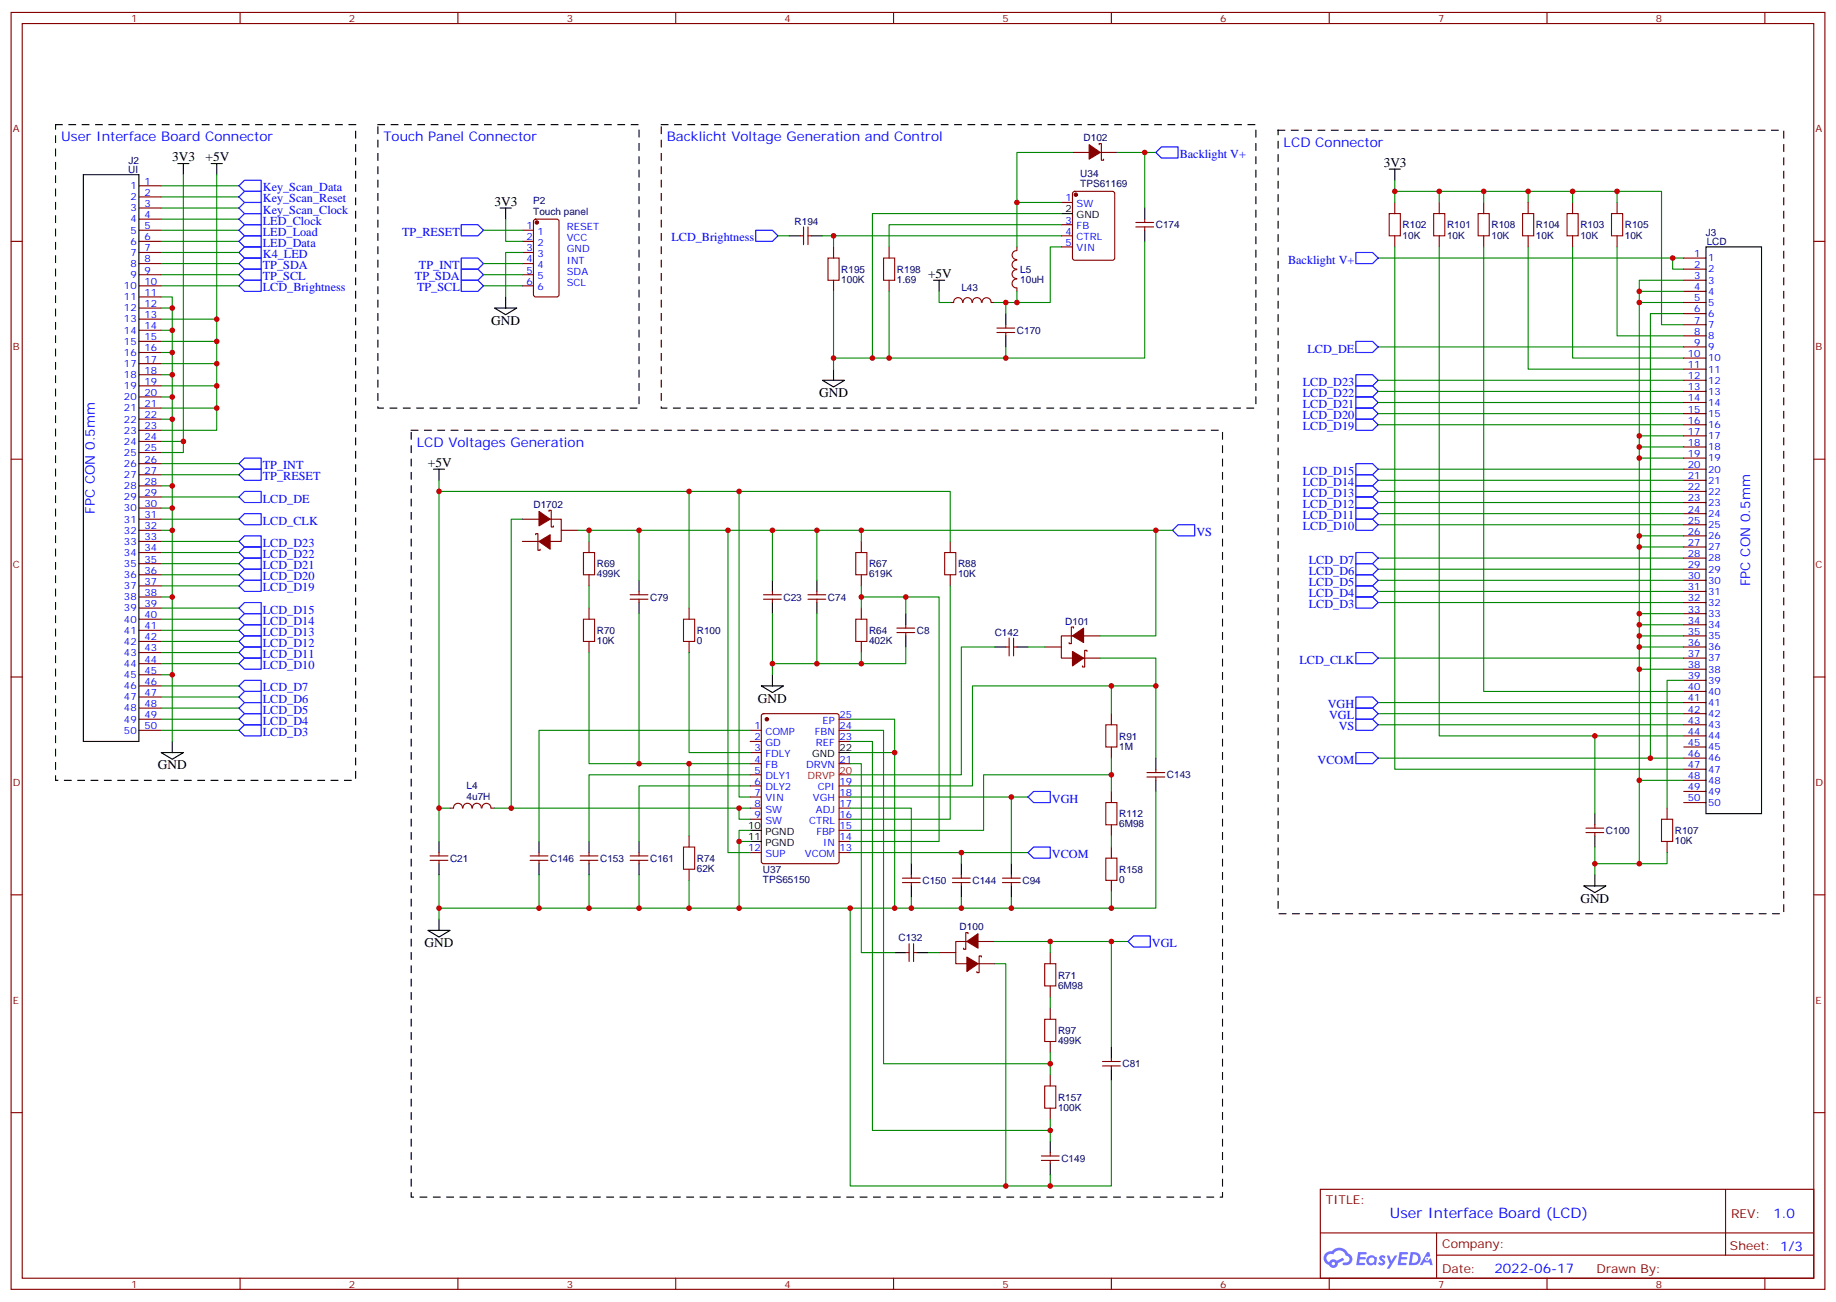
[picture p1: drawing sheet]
<svg xmlns="http://www.w3.org/2000/svg" width="583mm" height="413mm" viewBox="0 0 583 413" stroke-linecap="round" stroke-linejoin="round" font-family="sans-serif">
<g fill="none" stroke="#870000" stroke-width=".35">
<path d="M3.5 4h575.8v405.3h-575.8zM7.1 7.5h568.6v398.3h-568.6zM76.2 4v3.5M145.3 4v3.5M214.5 4v3.5M283.6 4v3.5M352.8 4v3.5M421.9 4v3.5M491.1 4v3.5M560.2 4v3.5M3.5 76.6h3.6M575.7 76.6h3.6"/>
<path d="M3.5 145.8h3.6M575.7 145.8h3.6M3.5 214.9h3.6M575.7 214.9h3.6M3.5 284.1h3.6M575.7 284.1h3.6M3.5 353.2h3.6M575.7 353.2h3.6M419.1 377.5h156.6v28.3h-156.6zM547.7 377.6v20.8M419.1 391.4h156.5M456 398.4h119.6"/>
<path d="M456 391.4v14.1M76.2 405.8v3.5M145.3 405.8v3.5M214.5 405.8v3.5M283.6 405.8v3.5M352.8 405.8v3.5M421.9 405.8v3.5M491.1 405.8v3.5M560.2 405.8v3.5"/>
</g>
<g fill="#5487ff">
<path d="M438.1 398.7a1.22 1.22 0 0 1 1.7 .3l-.4 .6a.47 .47 0 0 0-.3-.4 .47 .47 0 0 0-.5 .1l.1 .3a1.14 1.14 0 0 1 .8 1.7 1.14 1.14 0 0 1-1.9 0l-.2-.2 .5-.5 .7 .4a.29 .29 0 0 0 .3-.3 .29 .29 0 0 0-.2-.3 1.04 1.04 0 0 1-.6-1.7z"/>
<path d="M431.1 397.5h2.3l.4 .2-.2 .5h-1.8l-.1 .9h1.5l.3 .3-.3 .4h-1.6l-.2 1.1h1.7l.2 .4-.2 .3h-2.6z"/>
<path d="M444.2 397.5l2.7 .2-.1 .5h-1.8l-.2 .9h1.6l.3 .3-.4 .4h-1.6l-.1 1.1h1.7l.2 .4-.2 .3h-2.7z"/>
<path d="M453 397.5h.7l.3 1.2-.6 .3a.69 .69 0 0 0-1 .3 .69 .69 0 0 0 .4 1 .69 .69 0 0 0 .9-.6l.5-.3 .6 2.2h-.8l-.3-.9h-1.7l-.5 .9h-.8z"/>
<path d="M440.2 398.6h.8l.6 1.8 1.1-1.8h.9l-2.6 4.1h-.8l.9-1.5z"/>
<path d="M447.8 397.5l-.6 4.1h1.3a2.11 2.11 0 0 0 2.5-2.1 2.11 2.11 0 0 0-2.5-2zM448.5 398.2a1.43 1.43 0 0 1 1.6 1.6 1.43 1.43 0 0 1-2 1.1z"/>
<path d="M434.1 399.1a1.54 1.54 0 0 0-.1 2.1 1.54 1.54 0 0 0 2.1 .2l.7 .2 .3-2.3-.6-.3a1.49 1.49 0 0 0-2.4 .1zM434.3 400.1a.95 .95 0 0 1 1.9 0 .95 .95 0 0 1-1.9 0z"/>
<path d="M420.8 397.8a2.18 2.18 0 0 0 1.1 3.8 1.44 1.44 0 0 0 1.6 .9 1.44 1.44 0 0 0 1.2-1.5l2-1-.5-.7-1.9 .9a1.47 1.47 0 0 0-2.4 .5 1.39 1.39 0 0 1-.7-2 1.39 1.39 0 0 1 2-.4 2.12 2.12 0 0 1 2.2-1.3 2.12 2.12 0 0 1 1.9 1.6 1.14 1.14 0 0 1 1 1.5 1.14 1.14 0 0 1-1.6 .7 .43 .43 0 0 0-.5 .3 .43 .43 0 0 0 .4 .5 1.98 1.98 0 0 0 2.5-1.2 1.98 1.98 0 0 0-1.2-2.5 3.1 3.1 0 0 0-5.3-.7l-.9 .1zM422.7 401.1a.55 .55 0 0 1 1.1 0 .55 .55 0 0 1-1.1 0z"/>
<circle cx="453" cy="399.6" r=".26"/>
</g>
<g fill="none" stroke="#870000" stroke-width=".35">
<path d="M44.1 59h7.1M340.4 48.4h5.3M348.9 45.9v-.3h.7v5.3h.7v-.4M349.2 48.4h5.3M44.1 73.1h7.1M44.1 76.6h7.1M44.1 62.5h7.1M44.1 66h7.1M44.1 69.6h7.1M165.8 73.1h3.5M165.8 76.6h3.5M169.6 69.8l.4-.2h6.7l.7 .4v23.6l-.4 .6-7 .1-.6-.5-.1-23.5z"/>
<path d="M254 74.9h1.1M255.1 72v5.7M256.5 74.9h1M256.5 72v5.7M264.6 78.4v3.5M282.2 78.4v3.5M322.8 79.6a1.41 1.41 0 0 0-1.5 1.4 1.41 1.41 0 0 0 1.5 1.4M322.8 78.4v1M336.9 64.3h3.5M336.9 71.3h3.5M336.9 74.9h3.5M336.9 78.4h3.5"/>
<path d="M340.7 61l.4-.3h12l.7 .5v20.7l-.4 .7h-12.3l-.6-.4-.1-20.7zM360.5 70.6h5.7M360.5 72h5.7M363.4 69.6v1M363.4 72v1.1M442.7 64.3v3.5M442.7 74.9v3.5M456.8 64.3v3.5M456.8 74.9v3.5M471 64.3v3.5M471 74.9v3.5M485.1 64.3v3.5"/>
<path d="M485.1 74.9v3.5M499.2 64.3v3.5M499.2 74.9v3.5M513.3 64.3v3.5M513.3 74.9v3.5M44.1 80.2h7.1M44.1 83.7h7.1M44.1 87.2h7.1M44.1 90.7h7.1M44.1 94.3h7.1M44.1 97.8h7.1M165.8 80.2h3.5"/>
<path d="M165.8 83.7h3.5M165.8 87.2h3.5M165.8 90.7h3.5M264.6 89v3.5M282.2 89v3.5M301.6 96h1.1M302.7 96a1.41 1.41 0 0 1 1.4-1.5 1.41 1.41 0 0 1 1.4 1.5M305.7 96a1.41 1.41 0 0 1 1.4-1.5 1.41 1.41 0 0 1 1.4 1.5M308.7 96a1.41 1.41 0 0 1 1.4-1.5 1.41 1.41 0 0 1 1.4 1.5M311.7 96a1.41 1.41 0 0 1 1.5-1.5 1.41 1.41 0 0 1 1.4 1.5M314.7 96h1M322.8 85.6a1.41 1.41 0 0 0-1.5 1.4 1.41 1.41 0 0 0 1.5 1.4"/>
<path d="M322.8 82.6a1.41 1.41 0 0 0-1.5 1.4 1.41 1.41 0 0 0 1.5 1.4M322.8 88.6a1.41 1.41 0 0 0-1.5 1.4 1.41 1.41 0 0 0 1.5 1.4M322.8 91.4v1.1M534.5 81.9h7M534.5 85.4h7M534.5 89h7M534.5 92.5h7M534.5 96h7M534.5 99.6h7M44.1 101.3h7.1M44.1 104.8h7.1M44.1 108.4h7.1"/>
<path d="M44.1 111.9h7.1M44.1 115.4h7.1M44.1 119h7.1M316.4 104.1h5.7M316.4 105.6h5.7M319.3 103.1v1M319.3 105.6v1M534.5 103.1h7M534.5 106.6h7M534.5 110.1h7M534.5 113.7h7M534.5 117.2h7"/>
<path d="M44.1 122.5h7.1M44.1 126h7.1M44.1 129.5h7.1M44.1 133.1h7.1M44.1 136.6h7.1M534.5 120.7h7M534.5 124.2h7M534.5 127.8h7M534.5 131.3h7M534.5 134.8h7M534.5 138.4h7M44.1 140.1h7.1"/>
<path d="M44.1 143.7h7.1M44.1 147.2h7.1M44.1 150.7h7.1M44.1 154.2h7.1M44.1 157.8h7.1M534.5 141.9h7M534.5 145.4h7M534.5 148.9h7M534.5 152.5h7M534.5 156h7M534.5 159.5h7M44.1 161.3h7.1"/>
<path d="M44.1 164.8h7.1M44.1 168.3h7.1M44.1 171.9h7.1M44.1 175.4h7.1M44.1 178.9h7.1M165.8 164.8h5.3M165.8 171.9h5.3M170 169.8v-.4h.7v5.3h.7v-.4M174.3 162.3v-.3h.7v5.3h.7v-.4M174.6 164.8h3.6v7.1h-3.6M178.2 168.3h5.2M187 171.9v3.5"/>
<path d="M273.4 171.9v3.5M301.6 171.9v3.5M534.5 163.1h7M534.5 166.6h7M534.5 170.1h7M534.5 173.6h7M534.5 177.2h7M44.1 182.5h7.1M44.1 186h7.1M44.1 189.5h7.1M44.1 193h7.1M44.1 196.6h7.1"/>
<path d="M187 182.5v3.5M187 193v3.6M200 188.8h5.7M200 190.2h5.7M202.8 187.7v1.1M202.8 190.2v1.1M218.7 193v3.6M242.4 188.8h5.6M242.4 190.2h5.6M245.2 187.7v1.1M245.2 190.2v1.1M256.5 188.8h5.6"/>
<path d="M256.5 190.2h5.6M259.3 187.7v1.1M259.3 190.2v1.1M273.4 182.5v3.5M273.4 193v3.6M284.7 199.4h5.6M287.5 198.3v1.1M301.6 182.5v3.5M340.8 199.4v-.4h-.7v5.3h-.7v-.3M534.5 180.7h7M534.5 184.2h7M534.5 187.7h7"/>
<path d="M534.5 191.3h7M534.5 194.8h7M534.5 198.3h7M44.1 200.1h7.1M44.1 203.6h7.1M44.1 207.2h7.1M44.1 210.7h7.1M44.1 214.2h7.1M44.1 217.7h7.1M187 203.6v3.6M218.7 203.6v3.6M273.4 203.6v3.6"/>
<path d="M284.7 200.8h5.6M287.5 200.8v1.1M319.3 205.4h1M320.3 202.6v5.6M321.7 205.4h1.1M321.7 202.6v5.6M331.6 205.4h5.3M340.4 201.9h-3.5v7h3.5M344 201.9h5.2M344 208.9h5.2M345 206.8v-.4h-.7v5.3h-.7v-.3M534.5 201.9h7"/>
<path d="M534.5 205.4h7M534.5 208.9h7M534.5 212.4h7M534.5 216h7M534.5 219.5h7M44.1 221.3h7.1M44.1 224.8h7.1M44.1 228.3h7.1M44.1 231.8h7.1M238.1 231.8h3.6M238.1 235.4h3.6M238.1 238.9h3.6"/>
<path d="M241.9 226.8l.5-.2h23.2l.7 .4v46.5l-.4 .6-23.5 .1-.7-.5v-46.4zM266.3 228.3h3.6M266.3 231.8h3.6M266.3 235.4h3.6M352.8 226.6v3.5M352.8 237.1v3.6M534.5 223h7M534.5 226.6h7M534.5 230.1h7M534.5 233.6h7M534.5 237.1h7M142.9 256.5h1"/>
<path d="M144 256.5a1.41 1.41 0 0 1 1.4-1.5 1.41 1.41 0 0 1 1.4 1.5M147 256.5a1.41 1.41 0 0 1 1.4-1.5 1.41 1.41 0 0 1 1.4 1.5M150 256.5a1.41 1.41 0 0 1 1.4-1.5 1.41 1.41 0 0 1 1.4 1.5M153 256.5a1.41 1.41 0 0 1 1.4-1.5 1.41 1.41 0 0 1 1.4 1.5M155.9 256.5h1.1M238.1 242.4h3.6M238.1 246h3.6M238.1 249.5h3.6M238.1 253h3.6M238.1 256.5h3.6M266.3 242.4h3.6M266.3 249.5h3.6"/>
<path d="M266.3 253h3.6M266.3 256.5h3.6M352.8 251.2v3.6M364.1 245.3h5.6M364.1 246.7h5.6M366.9 244.2v1.1M366.9 246.7v1M529.2 256.5v3.6M534.5 240.7h7M534.5 244.2h7M534.5 247.7h7M534.5 251.2h7"/>
<path d="M534.5 254.8h7M136.5 271.7h5.7M136.5 273.1h5.7M139.3 270.7v1M139.3 273.1v1.1M168.3 271.7h5.6M168.3 273.1h5.6M171.1 270.7v1M171.1 273.1v1.1M184.1 271.7h5.7M184.1 273.1h5.7M187 270.7v1"/>
<path d="M187 273.1v1.1M200 271.7h5.7M200 273.1h5.7M202.8 270.7v1M202.8 273.1v1.1M218.7 265.4v3.5M218.7 275.9v3.6M238.1 260.1h3.6M238.1 270.7h3.6M266.3 260.1h3.6M266.3 270.7h3.6M266.3 267.1h3.6"/>
<path d="M266.3 263.6h3.6M286.5 278.8h5.6M289.3 277.7v1.1M302.3 278.8h5.7M305.2 277.7v1.1M318.2 278.8h5.6M321 277.7v1.1M352.8 261.8v3.6M352.8 268.9v3.5M352.8 279.5v3.5M503.4 262.9h5.7M503.4 264.3h5.7"/>
<path d="M506.2 261.8v1.1M506.2 264.3v1.1M529.2 267.1v3.6M286.5 280.2h5.6M288.6 299.6v5.6M289.3 280.2v1M290 299.6v5.6M302.3 280.2h5.7M305.2 280.2v1M306.9 298.9h-3.5v7h3.5M307.3 296.4v-.3h-.7v5.2h-.7v-.3M310.4 298.9h5.3"/>
<path d="M318.2 280.2h5.6M321 280.2v1M287.5 302.4h1.1M290 302.4h1M298.1 302.4h5.3M310.4 305.9h5.3M311.5 303.8v-.3h-.7v5.3h-.7v-.4M333.4 302.4v3.5M333.4 313v3.5M333.4 320v3.6M333.4 330.6v3.6M350 337h5.6"/>
<path d="M350 338.4h5.6M352.8 335.9v1.1M352.8 338.4v1M333.4 341.2v3.5M333.4 351.8v3.5M330.6 367h5.6M330.6 368.4h5.6M333.4 365.9v1.1M333.4 368.4v1"/>
</g>
<g fill="#870000" stroke="#870000" stroke-width=".35">
<path d="M340.4 206.8l3.6 2.1-3.6 2.5z"/>
<path d="M340.4 201.9l3.6-2.5v4.6z"/>
<path d="M306.9 303.8l3.5 2.1-3.5 2.5z"/>
<path d="M306.9 298.9l3.5-2.5v4.6z"/>
<path d="M171.1 171.9l3.5-2.1v4.5z"/>
<path d="M171.1 162.3l3.5 2.5-3.5 2.1z"/>
<path d="M345.7 45.9l3.5 2.5-3.5 2.1z"/>
<circle cx="170.4" cy="70.6" r=".53"/>
<circle cx="243.4" cy="228.3" r=".53"/>
<circle cx="341.5" cy="61.8" r=".53"/>
</g>
<g fill="none" stroke="#008700" stroke-width=".35">
<path d="M51.2 59h24.6M58.2 55.5v88.2h-7M68.8 55.5v81.1h-17.6M340.4 48.4h-17.6v30M354.5 48.4h12.4M363.4 48.4v17.6M442.7 57.2v7.1M51.2 62.5h24.6M51.2 66h24.6M51.2 69.6h24.6M51.2 73.1h24.6M51.2 76.6h24.6"/>
<path d="M153.5 73.1h12.3M160.5 69.6v7h5.3M246.9 74.9h3.6M261.1 74.9h75.8M264.6 74.9v3.5M322.8 64.3h14.1M336.9 67.8h-60v45.9M336.9 71.3h-54.7v7.1M336.9 78.4h-3.5v17.6h-17.7M363.4 76.6v37.1h-98.8M442.7 78.4v165.8h91.8M442.7 60.7h84.7v42.4h7.1"/>
<path d="M456.8 78.4v155.2h77.7M456.8 60.7v3.6M471 78.4v141.1h63.5M471 60.7v3.6M485.1 78.4v38.8h49.4M485.1 60.7v3.6M499.2 78.4v35.3h35.3M499.2 60.7v3.6M513.3 78.4v28.2h21.2M513.3 60.7v3.6M51.2 94.3h3.5v67M51.2 80.2h24.6"/>
<path d="M51.2 97.8h3.5M51.2 83.7h24.6M51.2 87.2h24.6M51.2 90.7h24.6M153.5 83.7h12.3M153.5 87.2h12.3M153.5 90.7h12.3M165.8 80.2h-5.3v14.1M264.6 92.5v24.7M282.2 92.5v21.2M298.1 92.5v3.5h3.5M319.3 96v3.6"/>
<path d="M322.8 92.5v3.5M437.4 81.9h97.1M520.3 96v178.2M520.3 92.5h14.2M530.9 81.9v3.5h3.6M534.5 99.6h-10.6v141.1M534.5 89h-14.2v7h14.2M51.2 104.8h3.5M51.2 111.9h3.5M51.2 119h3.5M51.2 115.4h17.6M51.2 108.4h17.6"/>
<path d="M51.2 101.3h17.6M319.3 110.1v3.6M437.4 110.1h97.1M51.2 126h3.5M51.2 133.1h3.5M51.2 129.5h17.6M51.2 122.5h17.6M437.4 134.8h97.1M437.4 131.3h97.1M437.4 127.8h97.1M437.4 124.2h97.1M437.4 120.7h97.1"/>
<path d="M520.3 138.4h14.2M51.2 157.8h24.6M51.2 154.2h3.5M51.2 140.1h7M51.2 147.2h24.6M51.2 150.7h24.6M139.3 156h162.3v15.9M139.3 152.5v114.6M218.7 156v37M234.6 156v97h3.5M437.4 152.5h97.1M437.4 156h97.1"/>
<path d="M437.4 159.5h97.1M437.4 148.9h97.1M520.3 141.9h14.2M520.3 145.4h14.2M51.2 161.3h3.5v28.2M51.2 171.9h24.6M51.2 175.4h24.6M51.2 178.9h24.6M51.2 168.3h3.5M51.2 164.8h24.6M165.8 164.8h-3.5v91.7M183.4 168.3h188.8"/>
<path d="M187 168.3v3.6M202.8 168.3v15.9M231.1 168.3v102.4h7M245.2 168.3v15.9M259.3 168.3v15.9M273.4 168.3v3.6M366.9 168.3v33.6h-17.7M437.4 177.2h97.1M437.4 163.1h97.1M437.4 166.6h97.1M520.3 170.1h14.2M520.3 173.6h14.2"/>
<path d="M51.2 189.5h3.5v45.9M51.2 182.5h24.6M51.2 186h24.6M51.2 193h24.6M51.2 196.6h24.6M187 186v7M202.8 194.8v47.6M245.2 194.8v19.4M259.3 194.8v15.9M273.4 189.5h24.7v77.6h-28.2M273.4 186v7M287.5 189.5v5.3"/>
<path d="M301.6 186v74.1h-31.7M437.4 180.7h97.1M437.4 184.2h97.1M437.4 187.7h97.1M437.4 191.3h97.1M520.3 198.3h14.2M520.3 194.8h14.2M51.2 214.2h3.5M51.2 200.1h24.6M51.2 203.6h24.6M51.2 207.2h24.6M51.2 210.7h24.6"/>
<path d="M51.2 217.7h24.6M187 207.2v35.2h51.1M218.7 207.2v31.7h19.4M273.4 207.2v3.5M287.5 205.4v5.3h-42.3M315.7 205.4h-10.5v40.6h-35.3M326.3 205.4h5.3M349.2 208.9h17.7v31.8M352.8 217.7v8.9M366.9 217.7h-58.2v31.8h-38.8M437.4 208.9h97.1M520.3 205.4h14.2"/>
<path d="M520.3 201.9h14.2M520.3 212.4h14.2M534.5 216h-5.3v40.5M51.2 221.3h24.6M51.2 224.8h24.6M51.2 228.3h24.6M51.2 231.8h24.6M238.1 231.8h-67v35.3M269.9 228.3h14.1v60M269.9 231.8h10.6v105.9h52.9M269.9 235.4h7v123.4h56.5M269.9 238.9h14.1"/>
<path d="M437.4 226.6h97.1M437.4 223h97.1M437.4 230.1h97.1M506.2 233.6v24.7M139.3 256.5h3.6M157 256.5h81.1M218.7 242.4v23M234.6 256.5v3.6h3.5M238.1 249.5h-35.3v17.6M238.1 246h-51.1v21.1M269.9 256.5h19.4v17.7M269.9 242.4h3.5v60h10.6"/>
<path d="M269.9 253h56.4M321 253v21.2M352.8 246h-40.6v17.6h-42.3M352.8 240.7v10.5M366.9 251.2v37.1h-227.6M437.4 240.7h97.1M520.3 247.7h14.2M139.3 277.7v14.1M171.1 277.7v10.6M187 277.7v10.6M202.8 277.7v10.6M218.7 279.5v8.8"/>
<path d="M234.6 267.1h3.5M238.1 263.6h-3.5v24.7M269.9 270.7h56.4M305.2 270.7v3.5M352.8 265.4v3.5M506.2 268.9v8.8M529.2 270.7v3.5h-23M269.9 288.3v88.2h82.9v-33.5M289.3 284.8v3.5M305.2 284.8v3.5M315.7 298.9h42.4M321 284.8v3.5"/>
<path d="M333.4 298.9v3.5M352.8 283v5.3M352.8 298.9v33.5M294.6 302.4h3.5M315.7 305.9h3.6v70.6M333.4 316.5v3.5M333.4 334.2v7M333.4 355.3v7.1M333.4 373v3.5"/>
</g>
<g fill="none" stroke="#00f" stroke-width=".35">
<path d="M77.6 57.2h5.3v3.5h-5.3l-1.8-1.7zM366.9 48.4l1.8-1.8h5.2v3.6h-5.2zM77.6 78.4h5.3v3.5h-5.3l-1.8-1.7zM77.6 64.3h5.3v3.5h-5.3l-1.8-1.8zM77.6 60.7h5.3v3.6h-5.3l-1.8-1.8zM77.6 74.9h5.3v3.5h-5.3l-1.8-1.8zM77.6 71.3h5.3v3.6h-5.3l-1.8-1.8zM77.6 67.8h5.3v3.5h-5.3l-1.8-1.7zM146.4 71.3h5.3l1.8 1.8-1.8 1.8h-5.3zM239.9 73.1h5.3l1.7 1.8-1.7 1.7h-5.3zM77.6 81.9h5.3v3.5h-5.3l-1.8-1.7zM77.6 85.4h5.3v3.6h-5.3l-1.8-1.8z"/>
<path d="M77.6 89h5.3v3.5h-5.3l-1.8-1.8zM146.4 81.9h5.3l1.8 1.8-1.8 1.7h-5.3zM146.4 85.4h5.3l1.8 1.8-1.8 1.8h-5.3zM146.4 89h5.3l1.8 1.7-1.8 1.8h-5.3zM430.4 80.2h5.3l1.7 1.7-1.7 1.8h-5.3zM430.4 119h5.3l1.7 1.7-1.7 1.8h-5.3zM430.4 108.4h5.3l1.7 1.7-1.7 1.8h-5.3zM430.4 133.1h5.3l1.7 1.7-1.7 1.8h-5.3zM430.4 129.5h5.3l1.7 1.8-1.7 1.8h-5.3zM430.4 126h5.3l1.7 1.8-1.7 1.7h-5.3zM430.4 122.5h5.3l1.7 1.7-1.7 1.8h-5.3zM77.6 156h5.3v3.5h-5.3l-1.8-1.7z"/>
<path d="M77.6 148.9h5.3v3.6h-5.3l-1.8-1.8zM77.6 145.4h5.3v3.5h-5.3l-1.8-1.7zM430.4 147.2h5.3l1.7 1.7-1.7 1.8h-5.3zM430.4 150.7h5.3l1.7 1.8-1.7 1.7h-5.3zM430.4 154.2h5.3l1.7 1.8-1.7 1.8h-5.3zM430.4 157.8h5.3l1.7 1.7-1.7 1.8h-5.3zM77.6 170.1h5.3v3.5h-5.3l-1.8-1.7zM77.6 173.6h5.3v3.6h-5.3l-1.8-1.8zM77.6 177.2h5.3v3.5h-5.3l-1.8-1.8zM77.6 163.1h5.3v3.5h-5.3l-1.8-1.8zM373.9 166.6h5.3v3.5h-5.3l-1.7-1.8zM430.4 161.3h5.3l1.7 1.8-1.7 1.7h-5.3z"/>
<path d="M430.4 164.8h5.3l1.7 1.8-1.7 1.7h-5.3zM430.4 178.9h5.3l1.7 1.8-1.7 1.8h-5.3zM430.4 175.4h5.3l1.7 1.8-1.7 1.7h-5.3zM77.6 198.3h5.3v3.6h-5.3l-1.8-1.8zM77.6 194.8h5.3v3.5h-5.3l-1.8-1.7zM77.6 191.3h5.3v3.5h-5.3l-1.8-1.8zM77.6 180.7h5.3v3.5h-5.3l-1.8-1.7zM77.6 184.2h5.3v3.5h-5.3l-1.8-1.7zM430.4 189.5h5.3l1.7 1.8-1.7 1.7h-5.3zM430.4 186h5.3l1.7 1.7-1.7 1.8h-5.3zM430.4 182.5h5.3l1.7 1.7-1.7 1.8h-5.3zM77.6 216h5.3v3.5h-5.3l-1.8-1.8z"/>
<path d="M77.6 219.5h5.3v3.5h-5.3l-1.8-1.7zM77.6 208.9h5.3v3.5h-5.3l-1.8-1.7zM77.6 205.4h5.3v3.5h-5.3l-1.8-1.7zM77.6 201.9h5.3v3.5h-5.3l-1.8-1.8zM430.4 207.2h5.3l1.7 1.7-1.7 1.8h-5.3zM77.6 223h5.3v3.6h-5.3l-1.8-1.8zM77.6 226.6h5.3v3.5h-5.3l-1.8-1.8zM77.6 230.1h5.3v3.5h-5.3l-1.8-1.8zM430.4 238.9h5.3l1.7 1.8-1.7 1.7h-5.3zM430.4 224.8h5.3l1.7 1.8-1.7 1.7h-5.3zM430.4 221.3h5.3l1.7 1.7-1.7 1.8h-5.3zM430.4 228.3h5.3l1.7 1.8-1.7 1.7h-5.3z"/>
<path d="M328.1 251.2h5.3v3.6h-5.3l-1.8-1.8zM328.1 268.9h5.3v3.5h-5.3l-1.8-1.7zM359.8 297.1h5.3v3.5h-5.3l-1.7-1.7z"/>
</g>
<g fill="none" stroke="#a10000" stroke-width=".35">
<path d="M441 67.8h3.5v7.1h-3.5zM455.1 67.8h3.5v7.1h-3.5zM469.2 67.8h3.5v7.1h-3.5zM483.3 67.8h3.5v7.1h-3.5zM497.4 67.8h3.5v7.1h-3.5zM511.5 67.8h3.6v7.1h-3.6zM262.8 81.9h3.5v7.1h-3.5zM280.5 81.9h3.5v7.1h-3.5zM185.2 175.4h3.5v7.1h-3.5zM271.6 175.4h3.6v7.1h-3.6zM299.9 175.4h3.5v7.1h-3.5zM185.2 196.6h3.5v7h-3.5z"/>
<path d="M217 196.6h3.5v7h-3.5zM271.6 196.6h3.6v7h-3.6zM351 230.1h3.5v7h-3.5zM351 254.8h3.5v7h-3.5zM217 268.9h3.5v7h-3.5zM351 272.4h3.5v7.1h-3.5zM527.4 260.1h3.5v7h-3.5zM331.6 305.9h3.5v7.1h-3.5zM331.6 323.6h3.5v7h-3.5zM331.6 344.7h3.5v7.1h-3.5z"/>
</g>
<g fill="none" stroke="#000" stroke-width=".35">
<path d="M26.5 55.5h17.6v179.9h-17.6zM56.4 51.9h3.6M58.2 51.9v3.6M67 51.9h3.6M68.8 51.9v3.6M441 53.7h3.5M442.7 53.7v3.5M158.7 66h3.6M160.5 66v3.6M250.5 74.9h3.5M257.5 74.9h3.6M336.9 67.8h3.5"/>
<path d="M363.4 66v3.6M363.4 73.1v3.5M541.5 78.4h17.7v179.9h-17.7zM157 97.8h7l-3.5 2.1zM160.5 94.3v3.5M296.3 89h3.6M298.1 89v3.5M319.3 99.6v3.5M264.6 117.2v3.5M319.3 106.6v3.5M261.1 120.7h7l-3.5 2.1zM137.6 148.9h3.5"/>
<path d="M139.3 148.9v3.6M202.8 184.2v3.5M202.8 191.3v3.5M245.2 184.2v3.5M245.2 191.3v3.5M259.3 184.2v3.5M259.3 191.3v3.5M287.5 194.8v3.5M241.7 217.7h7l-3.5 2.2zM245.2 214.2v3.5M287.5 201.9v3.5M315.7 205.4h3.6"/>
<path d="M322.8 205.4h3.5M51.2 238.9h7l-3.5 2.1zM54.7 235.4v3.5M266.3 238.9h3.6M366.9 240.7v3.5M366.9 247.7v3.5M506.2 258.3v3.5M139.3 267.1v3.6M139.3 274.2v3.5M171.1 267.1v3.6M171.1 274.2v3.5M187 267.1v3.6"/>
<path d="M187 274.2v3.5M202.8 267.1v3.6M202.8 274.2v3.5M238.1 263.6h3.6M238.1 267.1h3.6M289.3 274.2v3.5M305.2 274.2v3.5M321 274.2v3.5M506.2 265.4v3.5M506.2 277.7v3.5M135.8 295.3h7.1l-3.6 2.2zM139.3 291.8v3.5"/>
<path d="M289.3 281.2v3.6M305.2 281.2v3.6M321 281.2v3.6M502.7 281.2h7.1l-3.6 2.2zM284 302.4h3.5M291 302.4h3.6M352.8 332.4v3.5M352.8 339.4v3.6M333.4 362.4v3.5M333.4 369.4v3.6"/>
</g>
<path d="M266.3 246h3.6" fill="none" stroke="#f00" stroke-width=".35"/>
<path d="M17.6 39.6h95.3v208.1h-95.3zM119.9 39.6h82.9v89.9h-82.9zM209.9 39.6h188.7v89.9h-188.7zM405.7 41.3h160.5v248.8h-160.5zM130.5 136.6h257.6v243.4h-257.6z" fill="none" stroke="#000" stroke-width=".35" stroke-dasharray="2.1 2.1"/>
<g fill="#c00">
<circle cx="530.9" cy="81.9" r=".88"/>
<circle cx="520.3" cy="138.4" r=".88"/>
<circle cx="520.3" cy="141.9" r=".88"/>
<circle cx="520.3" cy="145.4" r=".88"/>
<circle cx="520.3" cy="170.1" r=".88"/>
<circle cx="520.3" cy="173.6" r=".88"/>
<circle cx="520.3" cy="205.4" r=".88"/>
<circle cx="520.3" cy="201.9" r=".88"/>
<circle cx="520.3" cy="198.3" r=".88"/>
<circle cx="520.3" cy="194.8" r=".88"/>
<circle cx="520.3" cy="212.4" r=".88"/>
<circle cx="520.3" cy="247.7" r=".88"/>
<circle cx="520.3" cy="96" r=".88"/>
<circle cx="520.3" cy="92.5" r=".88"/>
<circle cx="54.7" cy="189.5" r=".88"/>
<circle cx="54.7" cy="168.3" r=".88"/>
<circle cx="54.7" cy="214.2" r=".88"/>
<circle cx="54.7" cy="161.3" r=".88"/>
<circle cx="54.7" cy="97.8" r=".88"/>
<circle cx="54.7" cy="104.8" r=".88"/>
<circle cx="54.7" cy="111.9" r=".88"/>
<circle cx="54.7" cy="119" r=".88"/>
<circle cx="54.7" cy="126" r=".88"/>
<circle cx="54.7" cy="133.1" r=".88"/>
<circle cx="54.7" cy="154.2" r=".88"/>
<circle cx="58.2" cy="140.1" r=".88"/>
<circle cx="68.8" cy="129.5" r=".88"/>
<circle cx="68.8" cy="122.5" r=".88"/>
<circle cx="68.8" cy="115.4" r=".88"/>
<circle cx="68.8" cy="108.4" r=".88"/>
<circle cx="68.8" cy="101.3" r=".88"/>
<circle cx="264.6" cy="74.9" r=".88"/>
<circle cx="319.3" cy="96" r=".88"/>
<circle cx="322.8" cy="96" r=".88"/>
<circle cx="322.8" cy="64.3" r=".88"/>
<circle cx="363.4" cy="48.4" r=".88"/>
<circle cx="264.6" cy="113.7" r=".88"/>
<circle cx="276.9" cy="113.7" r=".88"/>
<circle cx="282.2" cy="113.7" r=".88"/>
<circle cx="319.3" cy="113.7" r=".88"/>
<circle cx="234.6" cy="256.5" r=".88"/>
<circle cx="139.3" cy="256.5" r=".88"/>
<circle cx="234.6" cy="267.1" r=".88"/>
<circle cx="273.4" cy="210.7" r=".88"/>
<circle cx="139.3" cy="288.3" r=".88"/>
<circle cx="234.6" cy="288.3" r=".88"/>
<circle cx="523.9" cy="240.7" r=".88"/>
<circle cx="273.4" cy="189.5" r=".88"/>
<circle cx="287.5" cy="189.5" r=".88"/>
<circle cx="333.4" cy="298.9" r=".88"/>
<circle cx="333.4" cy="337.7" r=".88"/>
<circle cx="333.4" cy="358.8" r=".88"/>
<circle cx="202.8" cy="242.4" r=".88"/>
<circle cx="259.3" cy="210.7" r=".88"/>
<circle cx="245.2" cy="210.7" r=".88"/>
<circle cx="218.7" cy="242.4" r=".88"/>
<circle cx="218.7" cy="288.3" r=".88"/>
<circle cx="202.8" cy="288.3" r=".88"/>
<circle cx="187" cy="288.3" r=".88"/>
<circle cx="171.1" cy="288.3" r=".88"/>
<circle cx="162.3" cy="256.5" r=".88"/>
<circle cx="259.3" cy="168.3" r=".88"/>
<circle cx="245.2" cy="168.3" r=".88"/>
<circle cx="231.1" cy="168.3" r=".88"/>
<circle cx="273.4" cy="168.3" r=".88"/>
<circle cx="187" cy="168.3" r=".88"/>
<circle cx="202.8" cy="168.3" r=".88"/>
<circle cx="284" cy="288.3" r=".88"/>
<circle cx="284" cy="238.9" r=".88"/>
<circle cx="289.3" cy="288.3" r=".88"/>
<circle cx="305.2" cy="270.7" r=".88"/>
<circle cx="305.2" cy="288.3" r=".88"/>
<circle cx="321" cy="288.3" r=".88"/>
<circle cx="321" cy="253" r=".88"/>
<circle cx="352.8" cy="288.3" r=".88"/>
<circle cx="352.8" cy="217.7" r=".88"/>
<circle cx="352.8" cy="246" r=".88"/>
<circle cx="366.9" cy="217.7" r=".88"/>
<circle cx="366.9" cy="168.3" r=".88"/>
<circle cx="139.3" cy="156" r=".88"/>
<circle cx="218.7" cy="156" r=".88"/>
<circle cx="234.6" cy="156" r=".88"/>
<circle cx="352.8" cy="298.9" r=".88"/>
<circle cx="269.9" cy="288.3" r=".88"/>
<circle cx="319.3" cy="376.5" r=".88"/>
<circle cx="333.4" cy="376.5" r=".88"/>
<circle cx="442.7" cy="60.7" r=".88"/>
<circle cx="485.1" cy="60.7" r=".88"/>
<circle cx="456.8" cy="60.7" r=".88"/>
<circle cx="471" cy="60.7" r=".88"/>
<circle cx="499.2" cy="60.7" r=".88"/>
<circle cx="513.3" cy="60.7" r=".88"/>
<circle cx="506.2" cy="233.6" r=".88"/>
<circle cx="506.2" cy="274.2" r=".88"/>
<circle cx="520.3" cy="274.2" r=".88"/>
</g>
<text font-size="4.6" fill="#00f" x="441.2" y="386.6">User Interface Board (LCD)</text>
<g font-size="4.2" fill="#00f">
<text x="19.4" y="44.9">User Interface Board Connector</text>
<text x="121.7" y="44.9">Touch Panel Connector</text>
<text x="211.7" y="44.9">Backlicht Voltage Generation and Control</text>
<text x="407.5" y="46.6">LCD Connector</text>
<text x="132.3" y="141.9">LCD Voltages Generation</text>
<text x="30.1" y="163.2" transform="rotate(-90 30.1 163.2)">FPC CON 0.5mm</text>
<text x="555.6" y="186.1" transform="rotate(-90 555.6 186.1)">FPC CON 0.5mm</text>
<text x="562.9" y="386.8">1.0</text>
<text x="474.4" y="404.2">2022-06-17</text>
</g>
<g font-size="4.2">
<text x="54.7" y="51.2">3V3</text>
<text x="65.3" y="51.2">+5V</text>
<text x="439.2" y="53">3V3</text>
<text x="157" y="65.3">3V3</text>
<text x="294.6" y="88.3">+5V</text>
<text x="155.9" y="103.1">GND</text>
<text x="260" y="126">GND</text>
<text x="135.8" y="148.2">+5V</text>
<text x="240.6" y="223">GND</text>
<text x="50.1" y="244.2">GND</text>
<text x="501.6" y="286.5">GND</text>
<text x="134.8" y="300.6">GND</text>
</g>
<g font-size="3.9" fill="#00f">
<text x="374.5" y="50.2">Backlight V+</text>
<text x="83.4" y="64.3">Key_Scan_Reset</text>
<text x="83.4" y="60.7">Key_Scan_Data</text>
<text x="83.4" y="67.8">Key_Scan_Clock</text>
<text x="83.4" y="71.3">LED_Clock</text>
<text x="83.4" y="74.9">LED_Load</text>
<text x="127.6" y="74.9">TP_RESET</text>
<text x="213.1" y="76.6">LCD_Brightness</text>
<text x="83.4" y="81.9">K4_LED</text>
<text x="83.4" y="78.4">LED_Data</text>
<text x="408.9" y="83.7">Backlight V+</text>
<text x="83.4" y="85.4">TP_SDA</text>
<text x="83.4" y="89">TP_SCL</text>
<text x="131.7" y="89">TP_SDA</text>
<text x="133" y="85.4">TP_INT</text>
<text x="83.4" y="92.5">LCD_Brightness</text>
<text x="132.4" y="92.5">TP_SCL</text>
<text x="415" y="111.9">LCD_DE</text>
<text x="413.5" y="122.5">LCD_D23</text>
<text x="413.5" y="129.5">LCD_D21</text>
<text x="413.5" y="126">LCD_D22</text>
<text x="413.5" y="136.6">LCD_D19</text>
<text x="413.5" y="133.1">LCD_D20</text>
<text x="83.4" y="148.9">TP_INT</text>
<text x="83.4" y="152.5">TP_RESET</text>
<text x="413.5" y="150.7">LCD_D15</text>
<text x="413.5" y="154.2">LCD_D14</text>
<text x="83.4" y="159.5">LCD_DE</text>
<text x="413.5" y="157.8">LCD_D13</text>
<text x="413.5" y="161.3">LCD_D12</text>
<text x="83.4" y="166.6">LCD_CLK</text>
<text x="413.5" y="164.8">LCD_D11</text>
<text x="83.4" y="173.6">LCD_D23</text>
<text x="379.8" y="170.1">VS</text>
<text x="413.5" y="168.3">LCD_D10</text>
<text x="83.4" y="177.2">LCD_D22</text>
<text x="415.5" y="178.9">LCD_D7</text>
<text x="83.4" y="180.7">LCD_D21</text>
<text x="83.4" y="184.2">LCD_D20</text>
<text x="415.5" y="186">LCD_D5</text>
<text x="415.5" y="182.5">LCD_D6</text>
<text x="83.4" y="187.7">LCD_D19</text>
<text x="415.5" y="189.5">LCD_D4</text>
<text x="83.4" y="194.8">LCD_D15</text>
<text x="415.5" y="193">LCD_D3</text>
<text x="83.4" y="201.9">LCD_D13</text>
<text x="83.4" y="198.3">LCD_D14</text>
<text x="83.4" y="208.9">LCD_D11</text>
<text x="83.4" y="205.4">LCD_D12</text>
<text x="83.4" y="212.4">LCD_D10</text>
<text x="412.5" y="210.7">LCD_CLK</text>
<text x="83.4" y="219.5">LCD_D7</text>
<text x="83.4" y="223">LCD_D6</text>
<text x="83.4" y="226.6">LCD_D5</text>
<text x="421.5" y="224.8">VGH</text>
<text x="83.4" y="230.1">LCD_D4</text>
<text x="83.4" y="233.6">LCD_D3</text>
<text x="421.9" y="228.3">VGL</text>
<text x="424.9" y="231.8">VS</text>
<text x="418.3" y="242.4">VCOM</text>
<text x="333.9" y="254.8">VGH</text>
<text x="333.9" y="272.4">VCOM</text>
<text x="365.7" y="300.6">VGL</text>
</g>
<g font-size="3.9" fill="#800">
<text x="420.9" y="382.1">TITLE:</text>
<text x="549.5" y="386.8">REV:</text>
<text x="457.8" y="396.3">Company:</text>
<text x="549.1" y="396.9">Sheet: 1/3</text>
<text x="457.8" y="404">Date:</text>
<text x="506.8" y="404.1">Drawn By:</text>
</g>
<g font-size="3.2" fill="#800">
<text x="41.6" y="6.9">1</text>
<text x="110.8" y="6.9">2</text>
<text x="179.9" y="6.9">3</text>
<text x="249.1" y="6.9">4</text>
<text x="318.2" y="6.9">5</text>
<text x="387.3" y="6.9">6</text>
<text x="456.5" y="6.9">7</text>
<text x="525.6" y="6.9">8</text>
<text x="4.1" y="42.1">A</text>
<text x="576.3" y="42.1">A</text>
<text x="4.1" y="111.2">B</text>
<text x="576.3" y="111.2">B</text>
<text x="4.1" y="180.3">C</text>
<text x="576.3" y="180.3">C</text>
<text x="4.1" y="249.5">D</text>
<text x="576.3" y="249.5">D</text>
<text x="4.1" y="318.6">E</text>
<text x="576.3" y="318.6">E</text>
<text x="41.6" y="408.8">1</text>
<text x="110.8" y="408.8">2</text>
<text x="179.9" y="408.8">3</text>
<text x="249.1" y="408.8">4</text>
<text x="318.2" y="408.8">5</text>
<text x="387.3" y="408.8">6</text>
<text x="456.5" y="408.8">7</text>
<text x="525.6" y="408.8">8</text>
</g>
<g font-size="3.2" fill="#000080">
<text x="344" y="44.9">D102</text>
<text x="40.7" y="51.9">J2</text>
<text x="40.7" y="54.8">UI</text>
<text x="342.9" y="59.5">TPS61169</text>
<text x="342.9" y="56.3">U34</text>
<text x="169.3" y="64.8">P2</text>
<text x="169.3" y="68.3">Touch panel</text>
<text x="252.2" y="71.3">R194</text>
<text x="366.9" y="72.5">C174</text>
<text x="445.2" y="75.7">10K</text>
<text x="445.2" y="72.5">R102</text>
<text x="459.3" y="75.7">10K</text>
<text x="459.3" y="72.5">R101</text>
<text x="473.4" y="75.7">10K</text>
<text x="473.4" y="72.5">R108</text>
<text x="487.5" y="75.7">10K</text>
<text x="487.5" y="72.5">R104</text>
<text x="501.6" y="75.7">10K</text>
<text x="501.6" y="72.5">R103</text>
<text x="515.8" y="75.7">10K</text>
<text x="515.8" y="72.5">R105</text>
<text x="541.5" y="74.9">J3</text>
<text x="541.7" y="77.8">LCD</text>
<text x="267.1" y="89.8">100K</text>
<text x="267.1" y="86.6">R195</text>
<text x="284.7" y="89.8">1.69</text>
<text x="284.7" y="86.6">R198</text>
<text x="323.8" y="89.8">10uH</text>
<text x="323.8" y="86.6">L5</text>
<text x="305.2" y="92.5">L43</text>
<text x="322.8" y="106">C170</text>
<text x="169.3" y="161.3">D1702</text>
<text x="189.4" y="183.3">499K</text>
<text x="189.4" y="180.1">R69</text>
<text x="275.9" y="183.3">619K</text>
<text x="275.9" y="180.1">R67</text>
<text x="304.1" y="183.3">10K</text>
<text x="304.1" y="180.1">R88</text>
<text x="206.4" y="190.6">C79</text>
<text x="248.7" y="190.6">C23</text>
<text x="262.8" y="190.6">C74</text>
<text x="189.4" y="201.3">R70</text>
<text x="221.2" y="201.3">R100</text>
<text x="275.9" y="201.3">R64</text>
<text x="291" y="201.2">C8</text>
<text x="315.7" y="201.9">C142</text>
<text x="338.1" y="198.3">D101</text>
<text x="189.4" y="204.5">10K</text>
<text x="221.2" y="204.5">0</text>
<text x="275.9" y="204.5">402K</text>
<text x="355.2" y="238">1M</text>
<text x="355.2" y="234.8">R91</text>
<text x="148.1" y="250.4">L4</text>
<text x="370.4" y="247.1">C143</text>
<text x="148.1" y="253.9">4u7H</text>
<text x="355.2" y="262.7">6M98</text>
<text x="355.2" y="259.5">R112</text>
<text x="509.8" y="264.7">C100</text>
<text x="531.6" y="268">10K</text>
<text x="531.6" y="264.8">R107</text>
<text x="142.9" y="273.5">C21</text>
<text x="174.6" y="273.5">C146</text>
<text x="190.5" y="273.5">C153</text>
<text x="206.4" y="273.5">C161</text>
<text x="221.2" y="273.6">R74</text>
<text x="221.2" y="276.8">62K</text>
<text x="242.2" y="280.4">TPS65150</text>
<text x="242.2" y="277.1">U37</text>
<text x="292.8" y="280.6">C150</text>
<text x="308.7" y="280.6">C144</text>
<text x="324.6" y="280.6">C94</text>
<text x="355.2" y="280.3">0</text>
<text x="355.2" y="277.1">R158</text>
<text x="285.2" y="298.9">C132</text>
<text x="304.6" y="295.3">D100</text>
<text x="335.8" y="310.6">R71</text>
<text x="335.8" y="313.8">6M98</text>
<text x="335.8" y="328.3">R97</text>
<text x="335.8" y="331.5">499K</text>
<text x="356.3" y="338.8">C81</text>
<text x="335.8" y="352.6">100K</text>
<text x="335.8" y="349.4">R157</text>
<text x="336.9" y="368.8">C149</text>
</g>
<g font-size="3.2" fill="#00f">
<text x="45.9" y="58.6">1</text>
<text x="41.4" y="60">1</text>
<text x="41.4" y="63.6">2</text>
<text x="45.9" y="62.2">2</text>
<text x="45.9" y="65.7">3</text>
<text x="338.2" y="63.9">1</text>
<text x="341.7" y="65.7">SW</text>
<text x="41.4" y="67.1">3</text>
<text x="41.4" y="70.6">4</text>
<text x="45.9" y="69.2">4</text>
<text x="338.2" y="71">3</text>
<text x="41.4" y="74.2">5</text>
<text x="41.4" y="77.7">6</text>
<text x="45.9" y="72.7">5</text>
<text x="45.9" y="76.3">6</text>
<text x="167.1" y="72.7">1</text>
<text x="167.1" y="76.3">2</text>
<text x="170.6" y="74.5">1</text>
<text x="179.9" y="76.6">VCC</text>
<text x="179.9" y="73.1">RESET</text>
<text x="338.2" y="74.5">4</text>
<text x="341.7" y="72.7">FB</text>
<text x="341.7" y="76.3">CTRL</text>
<text x="41.4" y="81.2">7</text>
<text x="45.9" y="79.8">7</text>
<text x="45.9" y="83.3">8</text>
<text x="167.1" y="79.8">3</text>
<text x="167.1" y="83.3">4</text>
<text x="170.6" y="78">2</text>
<text x="170.6" y="81.6">3</text>
<text x="179.9" y="80.2">GND</text>
<text x="179.9" y="83.7">INT</text>
<text x="338.2" y="78">5</text>
<text x="341.7" y="79.8">VIN</text>
<text x="537.7" y="81.6">1</text>
<text x="542.2" y="83">1</text>
<text x="41.4" y="84.7">8</text>
<text x="41.4" y="88.3">9</text>
<text x="45.9" y="86.9">9</text>
<text x="167.1" y="86.9">5</text>
<text x="170.6" y="85.1">4</text>
<text x="170.6" y="88.6">5</text>
<text x="179.9" y="87.2">SDA</text>
<text x="537.7" y="85.1">2</text>
<text x="537.7" y="88.6">3</text>
<text x="542.2" y="86.5">2</text>
<text x="39.4" y="91.8">10</text>
<text x="39.4" y="95.3">11</text>
<text x="45.9" y="90.4">10</text>
<text x="45.9" y="93.9">11</text>
<text x="167.1" y="90.4">6</text>
<text x="170.6" y="92.1">6</text>
<text x="179.9" y="90.7">SCL</text>
<text x="537.7" y="92.1">4</text>
<text x="537.7" y="95.7">5</text>
<text x="542.2" y="90">3</text>
<text x="542.2" y="93.6">4</text>
<text x="39.4" y="98.8">12</text>
<text x="45.9" y="97.4">12</text>
<text x="45.9" y="101">13</text>
<text x="537.7" y="99.2">6</text>
<text x="542.2" y="97.1">5</text>
<text x="542.2" y="100.6">6</text>
<text x="39.4" y="102.4">13</text>
<text x="39.4" y="105.9">14</text>
<text x="45.9" y="104.5">14</text>
<text x="537.7" y="102.7">7</text>
<text x="537.7" y="106.3">8</text>
<text x="542.2" y="104.1">7</text>
<text x="542.2" y="107.7">8</text>
<text x="39.4" y="109.4">15</text>
<text x="39.4" y="113">16</text>
<text x="45.9" y="108">15</text>
<text x="45.9" y="111.5">16</text>
<text x="535.7" y="113.3">10</text>
<text x="537.7" y="109.8">9</text>
<text x="542.2" y="111.2">9</text>
<text x="39.4" y="116.5">17</text>
<text x="45.9" y="115.1">17</text>
<text x="45.9" y="118.6">18</text>
<text x="535.7" y="116.8">11</text>
<text x="542.2" y="114.7">10</text>
<text x="542.2" y="118.3">11</text>
<text x="39.4" y="120">18</text>
<text x="39.4" y="123.5">19</text>
<text x="45.9" y="122.1">19</text>
<text x="45.9" y="125.7">20</text>
<text x="535.7" y="120.4">12</text>
<text x="535.7" y="123.9">13</text>
<text x="542.2" y="121.8">12</text>
<text x="542.2" y="125.3">13</text>
<text x="39.4" y="127.1">20</text>
<text x="39.4" y="130.6">21</text>
<text x="45.9" y="129.2">21</text>
<text x="535.7" y="127.4">14</text>
<text x="535.7" y="131">15</text>
<text x="542.2" y="128.8">14</text>
<text x="39.4" y="134.1">22</text>
<text x="39.4" y="137.7">23</text>
<text x="45.9" y="132.7">22</text>
<text x="45.9" y="136.2">23</text>
<text x="535.7" y="134.5">16</text>
<text x="542.2" y="132.4">15</text>
<text x="542.2" y="135.9">16</text>
<text x="39.4" y="141.2">24</text>
<text x="45.9" y="139.8">24</text>
<text x="45.9" y="143.3">25</text>
<text x="535.7" y="138">17</text>
<text x="535.7" y="141.5">18</text>
<text x="542.2" y="139.4">17</text>
<text x="542.2" y="142.9">18</text>
<text x="39.4" y="144.7">25</text>
<text x="39.4" y="148.2">26</text>
<text x="45.9" y="146.8">26</text>
<text x="535.7" y="145.1">19</text>
<text x="535.7" y="148.6">20</text>
<text x="542.2" y="146.5">19</text>
<text x="39.4" y="151.8">27</text>
<text x="39.4" y="155.3">28</text>
<text x="45.9" y="150.4">27</text>
<text x="45.9" y="153.9">28</text>
<text x="535.7" y="152.1">21</text>
<text x="535.7" y="155.6">22</text>
<text x="542.2" y="150">20</text>
<text x="542.2" y="153.5">21</text>
<text x="39.4" y="158.8">29</text>
<text x="45.9" y="157.4">29</text>
<text x="45.9" y="160.9">30</text>
<text x="535.7" y="159.2">23</text>
<text x="542.2" y="157.1">22</text>
<text x="542.2" y="160.6">23</text>
<text x="39.4" y="162.3">30</text>
<text x="39.4" y="165.9">31</text>
<text x="45.9" y="164.5">31</text>
<text x="45.9" y="168">32</text>
<text x="535.7" y="162.7">24</text>
<text x="535.7" y="166.2">25</text>
<text x="542.2" y="164.1">24</text>
<text x="542.2" y="167.6">25</text>
<text x="39.4" y="169.4">32</text>
<text x="39.4" y="172.9">33</text>
<text x="45.9" y="171.5">33</text>
<text x="535.7" y="169.8">26</text>
<text x="535.7" y="173.3">27</text>
<text x="542.2" y="171.2">26</text>
<text x="39.4" y="176.5">34</text>
<text x="39.4" y="180">35</text>
<text x="45.9" y="175">34</text>
<text x="45.9" y="178.6">35</text>
<text x="535.7" y="176.8">28</text>
<text x="542.2" y="174.7">27</text>
<text x="542.2" y="178.2">28</text>
<text x="39.4" y="183.5">36</text>
<text x="45.9" y="182.1">36</text>
<text x="45.9" y="185.6">37</text>
<text x="535.7" y="180.3">29</text>
<text x="535.7" y="183.9">30</text>
<text x="542.2" y="181.8">29</text>
<text x="542.2" y="185.3">30</text>
<text x="39.4" y="187">37</text>
<text x="39.4" y="190.6">38</text>
<text x="45.9" y="189.2">38</text>
<text x="535.7" y="187.4">31</text>
<text x="535.7" y="190.9">32</text>
<text x="542.2" y="188.8">31</text>
<text x="39.4" y="194.1">39</text>
<text x="39.4" y="197.6">40</text>
<text x="45.9" y="192.7">39</text>
<text x="45.9" y="196.2">40</text>
<text x="535.7" y="194.5">33</text>
<text x="535.7" y="198">34</text>
<text x="542.2" y="192.3">32</text>
<text x="542.2" y="195.9">33</text>
<text x="39.4" y="201.2">41</text>
<text x="45.9" y="199.7">41</text>
<text x="45.9" y="203.3">42</text>
<text x="535.7" y="201.5">35</text>
<text x="542.2" y="199.4">34</text>
<text x="542.2" y="202.9">35</text>
<text x="39.4" y="204.7">42</text>
<text x="39.4" y="208.2">43</text>
<text x="45.9" y="206.8">43</text>
<text x="535.7" y="205">36</text>
<text x="535.7" y="208.6">37</text>
<text x="542.2" y="206.4">36</text>
<text x="542.2" y="210">37</text>
<text x="39.4" y="211.7">44</text>
<text x="39.4" y="215.3">45</text>
<text x="45.9" y="210.3">44</text>
<text x="45.9" y="213.9">45</text>
<text x="535.7" y="212.1">38</text>
<text x="535.7" y="215.6">39</text>
<text x="542.2" y="213.5">38</text>
<text x="39.4" y="218.8">46</text>
<text x="45.9" y="217.4">46</text>
<text x="45.9" y="220.9">47</text>
<text x="535.7" y="219.1">40</text>
<text x="542.2" y="217">39</text>
<text x="542.2" y="220.6">40</text>
<text x="39.4" y="222.3">47</text>
<text x="39.4" y="225.8">48</text>
<text x="45.9" y="224.4">48</text>
<text x="45.9" y="228">49</text>
<text x="266.5" y="228">25</text>
<text x="535.7" y="222.7">41</text>
<text x="535.7" y="226.2">42</text>
<text x="542.2" y="224.1">41</text>
<text x="542.2" y="227.6">42</text>
<text x="39.4" y="229.4">49</text>
<text x="39.4" y="232.9">50</text>
<text x="45.9" y="231.5">50</text>
<text x="239.5" y="231.5">1</text>
<text x="243" y="233.3">COMP</text>
<text x="258.7" y="233.3">FBN</text>
<text x="261.1" y="229.7">EP</text>
<text x="266.5" y="231.5">24</text>
<text x="535.7" y="229.7">43</text>
<text x="535.7" y="233.3">44</text>
<text x="542.2" y="231.1">43</text>
<text x="239.5" y="235">2</text>
<text x="239.5" y="238.5">3</text>
<text x="243" y="236.8">GD</text>
<text x="259" y="236.8">REF</text>
<text x="266.5" y="235">23</text>
<text x="535.7" y="236.8">45</text>
<text x="542.2" y="234.7">44</text>
<text x="542.2" y="238.2">45</text>
<text x="239.5" y="242.1">4</text>
<text x="239.5" y="245.6">5</text>
<text x="243" y="240.3">FDLY</text>
<text x="243" y="243.8">FB</text>
<text x="255.8" y="243.8">DRVN</text>
<text x="266.5" y="242.1">21</text>
<text x="535.7" y="240.3">46</text>
<text x="535.7" y="243.8">47</text>
<text x="542.2" y="241.7">46</text>
<text x="542.2" y="245.3">47</text>
<text x="239.5" y="249.1">6</text>
<text x="243" y="247.4">DLY1</text>
<text x="243" y="250.9">DLY2</text>
<text x="259.6" y="250.9">CPI</text>
<text x="266.5" y="249.1">19</text>
<text x="535.7" y="247.4">48</text>
<text x="535.7" y="250.9">49</text>
<text x="542.2" y="248.8">48</text>
<text x="239.5" y="252.7">7</text>
<text x="239.5" y="256.2">8</text>
<text x="243" y="254.4">VIN</text>
<text x="243" y="258">SW</text>
<text x="258" y="254.4">VGH</text>
<text x="259" y="258">ADJ</text>
<text x="266.5" y="256.2">17</text>
<text x="266.5" y="252.7">18</text>
<text x="535.7" y="254.4">50</text>
<text x="542.2" y="252.3">49</text>
<text x="542.2" y="255.8">50</text>
<text x="239.5" y="259.7">9</text>
<text x="243" y="261.5">SW</text>
<text x="256.9" y="261.5">CTRL</text>
<text x="266.5" y="263.2">15</text>
<text x="266.5" y="259.7">16</text>
<text x="259.1" y="265">FBP</text>
<text x="261.3" y="268.5">IN</text>
<text x="266.5" y="266.8">14</text>
<text x="237.4" y="270.3">12</text>
<text x="243" y="272.1">SUP</text>
<text x="255.5" y="272.1">VCOM</text>
<text x="266.5" y="270.3">13</text>
</g>
<g font-size="3.2">
<text x="338.2" y="67.5">2</text>
<text x="341.7" y="69.2">GND</text>
<text x="266.5" y="238.5">22</text>
<text x="257.8" y="240.3">GND</text>
<text x="237.4" y="263.2">10</text>
<text x="237.4" y="266.8">11</text>
<text x="243" y="265">PGND</text>
<text x="243" y="268.5">PGND</text>
</g>
<g font-size="3.2" fill="#f00">
<text x="266.5" y="245.6">20</text>
<text x="256.3" y="247.4">DRVP</text>
</g>
</svg>
